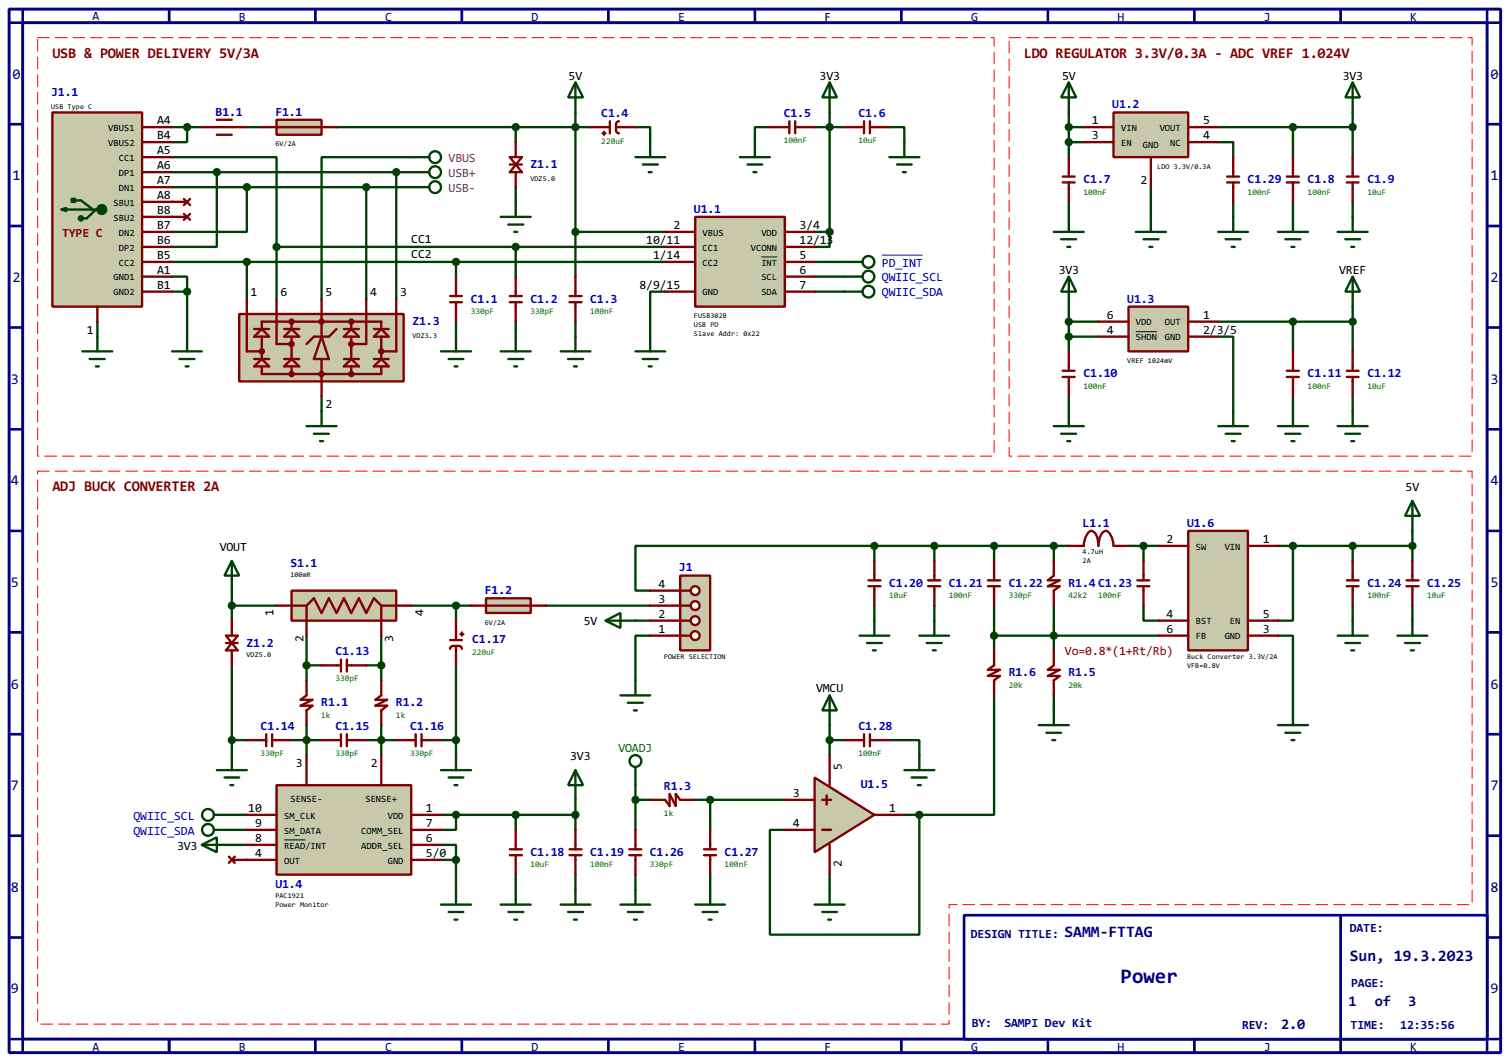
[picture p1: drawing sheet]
<svg xmlns="http://www.w3.org/2000/svg" width="256mm" height="180mm" viewBox="0 0 256 180" stroke-linecap="round" stroke-linejoin="round" font-family="sans-serif">
<path d="M1.6 1.6h253.5v177.3h-253.5zM3.9 3.9h248.9v172.7h-248.9z" fill="none" stroke="#000080" stroke-width=".5"/>
<path d="M3.9 1.6v2.3h-2.3M28.8 1.6v2.3" fill="none" stroke="#000080" stroke-width=".45"/>
<path d="M163.9 155.5h88.9v21.1h-88.9z" fill="#fff" stroke="#000080" stroke-width=".45"/>
<g fill="none" stroke="#000080" stroke-width=".45">
<path d="M53.6 1.6v2.3M78.5 1.6v2.3M103.4 1.6v2.3M128.3 1.6v2.3M153.2 1.6v2.3M178.1 1.6v2.3M203 1.6v2.3M227.9 1.6v2.3M252.8 1.6v2.3h2.3M1.6 21.1h2.3M1.6 38.4h2.3M252.8 21.1h2.3"/>
<path d="M252.8 38.4h2.3M1.6 55.7h2.3M252.8 55.7h2.3M1.6 73h2.3M252.8 73h2.3M1.6 90.2h2.3M252.8 90.2h2.3M1.6 107.5h2.3M252.8 107.5h2.3M1.6 124.8h2.3M252.8 124.8h2.3M1.6 142h2.3"/>
<path d="M1.6 159.3h2.3M227.9 155.5v23.4M252.8 142h2.3M252.8 159.3h2.3M1.6 176.6h2.3v2.3M28.8 176.6v2.3M53.6 176.6v2.3M78.5 176.6v2.3M103.4 176.6v2.3M128.3 176.6v2.3M153.2 176.6v2.3M178.1 176.6v2.3"/>
<path d="M203 176.6v2.3M255.1 176.6h-2.3v2.3"/>
</g>
<path d="M77.5 54.7v2.5" fill="none" stroke="#004000" stroke-width=".4"/>
<g fill="#004000">
<circle cx="29.3" cy="34.3" r=".2"/>
<circle cx="29.3" cy="36.9" r=".2"/>
</g>
<g fill="none" stroke="#004000" stroke-width=".4">
<path d="M97.8 19.1v27.9M141 19.1v20.3M181.7 19.1v7.6M229.9 19.1v7.6M29.3 26.7h17.7v15.3M29.3 21.6h5M29.3 31.8h40.6M29.3 29.3h40.6M31.8 21.6v2.6h-2.5M36.9 29.3v12.7h-7.6M42 31.8v7.6h-12.7M42 21.6h2.5"/>
<path d="M57.2 21.6h43.2M62.3 31.8v19.1M67.4 29.3v21.6M69.9 26.7h-15.2v24.2M87.7 21.6v2.6M87.7 31.8v2.5M97.8 39.4h15.3M108 21.6h2.5v2.6M130.9 21.6h-2.6v2.6M138.5 39.4h2.5M138.5 21.6h5.1M141 39.4v2.6h-2.5"/>
<path d="M151.2 21.6h2.5v2.6M181.7 21.6h2.5M181.7 34.3v2.6M181.7 24.2h2.5M195.6 31.8v5.1M207.1 21.6h22.8M219.8 21.6v5.1M219.8 34.3v2.6M229.9 34.3v2.6M16.6 54.7v2.5M29.3 47h2.5v2.6M29.3 49.6h2.5"/>
<path d="M29.3 44.5h83.8M31.8 49.6v7.6M42 44.5v6.4M47 42h66.1M47 42v8.9M77.5 44.5v2.5M87.7 42v5M87.7 54.7v2.5M97.8 54.7v2.5M113.1 49.6h-2.6v7.6M138.5 49.6h5.1M138.5 44.5h5.1"/>
<path d="M138.5 47h5.1M181.7 52.1v7.6M181.7 57.2h5M181.7 54.7h5M207.1 57.2h2.5v12.7M54.7 67.4v2.5M181.7 67.4v2.5M148.6 92.8h-40.6v7.6h2.5M148.6 92.8h33.1M148.6 92.8v2.5M158.8 92.8v2.5M169 92.8v2.5"/>
<path d="M179.1 92.8v2.5M191.8 92.8h5.1M194.4 92.8v2.5M217.2 92.8h22.9M219.8 92.8v12.7h-2.6M229.9 92.8v2.5M240.1 90.2v5.1M39.4 113.1v15.2M92.8 102.9h17.7M108 105.5h2.5M110.5 108h-2.5v7.6M148.6 102.9v2.6"/>
<path d="M158.8 102.9v2.6M169 118.2v20.3h-12.7M169 108h27.9M169 102.9v7.6M179.1 102.9v7.6M179.1 118.2v2.5M194.4 102.9v2.6h2.5M217.2 108h2.6v12.7M229.9 102.9v2.6M240.1 102.9v2.6M39.4 125.8h2.6M49.6 125.8h5.1"/>
<path d="M52.1 123.2v5.1M62.3 125.8h5.1M64.8 123.2v5.1M75 138.5h12.7v2.5M108 133.4v7.6M108 135.9h2.5M118.2 135.9h15.2M120.7 135.9v5.1M141 123.2v5.1M141 125.8h2.6M151.2 125.8h5.1v2.5M153.7 138.5h2.6"/>
<path d="M156.3 138.5v20.3h-25.4v-17.8h2.5M77.5 146.1v5.1M87.7 148.6v2.6M97.8 148.6v2.6M108 148.6v2.6M120.7 148.6v2.6M141 148.6v2.6"/>
</g>
<circle cx="42" cy="146.1" r=".2" fill="#004000"/>
<g fill="none" stroke="#004000" stroke-width=".4">
<path d="M141 14l1.3 2.6h-2.5zM141 14v5.1M69.9 31.8h3.1M69.9 29.3h3.1M207.1 24.2h2.5v2.5M209.6 34.3v2.6M75 59.7h5.1M77.5 57.2v2.5M207.1 54.7h22.8M219.8 54.7v5M229.9 52.1v7.6M76.3 61h2.5"/>
<path d="M77.3 62.3h.5M219.8 67.4v2.5M229.9 67.4v2.5M39.4 95.3l1.3 2.5h-2.5zM39.4 95.3v10.2M39.4 102.9h7.6M52.1 113.1h2.6M52.1 108v7.6M62.3 113.1h2.5M64.8 108v7.6M69.9 102.9h10.2M77.5 102.9v2.6"/>
<path d="M77.5 113.1v15.2M39.4 138.5h2.6M75 125.8h2.5M77.5 138.5v2.5h-2.5M87.7 138.5h10.1M97.8 135.9v5.1M39.4 141h2.6M39.4 143.6h2.6M75 143.6h2.5v2.5h-2.5"/>
<circle cx="73.9" cy="31.8" r="1"/>
<circle cx="73.9" cy="29.3" r="1"/>
</g>
<path d="M29.3 34.3h2.5M29.3 36.9h2.5M31.3 33.8l1 1.1M31.3 36.4l1 1M32.3 33.8l-1 1.1M32.3 36.4l-1 1M76.5 50.3h2M76.5 51.4h2M77.5 47v3.3M77.5 51.4v3.3" fill="none" stroke="#800000" stroke-width=".4"/>
<path d="M6.4 6.4h162.6v71.1h-162.6z" fill="none" stroke="#fff" stroke-width=".17"/>
<path d="M6.4 6.4h162.6v71.1h-162.6z" fill="none" stroke="#f00" stroke-width=".17" stroke-dasharray="2 1"/>
<path d="M8.9 19.1h15.3v33h-15.3z" fill="#c8c8aa" stroke="#800000" stroke-width=".4"/>
<g fill="none" stroke="#004000" stroke-width=".4">
<path d="M10.5 35.6l.7-.2v.5zM11.2 35.6h6.1M12.2 33.8h.6v.5h-.6zM12.5 33.8v.5M12.8 34.1h1l2 1.5M16.3 35.6l-1.5 1.5h-1M14 59.7h5.1M16.6 57.2v2.5M29.3 59.7h5M31.8 57.2v2.5M15.3 61h2.5M16.3 62.3h.5"/>
<path d="M30.5 61h2.6M31.6 62.3h.5"/>
<circle cx="13.7" cy="37.1" r=".35"/>
<circle cx="17.3" cy="35.6" r=".75"/>
<circle cx="17.3" cy="35.6" r=".5"/>
<circle cx="17.3" cy="35.6" r=".25"/>
</g>
<g fill="none" stroke="#800000" stroke-width=".4">
<path d="M24.2 21.6h5.1M24.2 26.7h5.1M24.2 29.3h5.1M24.2 31.8h5.1M24.2 34.3h5.1M24.2 24.2h5.1M24.2 39.4h5.1M24.2 36.9h5.1M16.6 52.1v2.6M24.2 47h5.1M24.2 49.6h5.1M24.2 44.5h5.1"/>
<path d="M24.2 42h5.1"/>
</g>
<circle cx="31.8" cy="49.6" r=".5" fill="#004000" stroke="#004000" stroke-width=".4"/>
<path d="M118.2 36.9h15.2v15.2h-15.2z" fill="#c8c8aa" stroke="#800000" stroke-width=".4"/>
<g fill="none" stroke="#800000" stroke-width=".4">
<path d="M34.3 21.6h7.7M36.9 20.4h2.5M36.9 22.9h2.5M113.1 39.4h5.1M130.9 21.6h3.3M133.4 39.4h5.1M134.2 20.6v2.1M135.2 21.6h3.3M135.2 20.6v2.1M86.7 50.3h2M86.7 51.4h2M87.7 47v3.3"/>
<path d="M87.7 51.4v3.3M96.8 50.3h2.1M96.8 51.4h2.1M97.8 47v3.3M97.8 51.4v3.3M113.1 44.5h5.1M113.1 49.6h5.1M113.1 42h5.1M133.4 44.5h5.1M133.4 47h5.1M133.4 49.6h5.1M133.4 42h5.1"/>
<path d="M179.1 95.3v2.5l-1 .8h2l-2 1h2l-1 .8v2.5M193.3 99.6h2.1M193.3 98.6h2.1M194.4 95.3v3.3M194.4 99.6v3.3M179.1 110.5v2.6l-1 .7h2l-2 1.1h2l-1 .7v2.6"/>
</g>
<path d="M129.4 43.7h2.7" fill="none" stroke="#000" stroke-width=".17"/>
<g fill="none" stroke="#004000" stroke-width=".4">
<path d="M108 26.7h5.1M109.3 28h2.5M110.3 29.3h.5M110.5 24.2v2.5M85.1 59.7h5.1M87.7 57.2v2.5M95.3 59.7h5.1M97.8 57.2v2.5M108 59.7h5.1M110.5 57.2v2.5M143.6 44.5h3M143.6 47h3"/>
<path d="M143.6 49.6h3M86.4 61h2.6M87.4 62.3h.5M96.6 61h2.5M97.6 62.3h.5M109.3 61h2.5M110.3 62.3h.5"/>
<circle cx="147.6" cy="49.6" r="1"/>
<circle cx="147.6" cy="44.5" r="1"/>
<circle cx="147.6" cy="47" r="1"/>
</g>
<g fill="#004000" stroke="#004000" stroke-width=".4">
<circle cx="97.8" cy="39.4" r=".5"/>
<circle cx="141" cy="39.4" r=".5"/>
</g>
<path d="M149.9 43.4h6.9" fill="none" stroke="#0000c0" stroke-width=".17"/>
<path d="M202 90.2h10.1v20.3h-10.1z" fill="#c8c8aa" stroke="#800000" stroke-width=".4"/>
<g fill="none" stroke="#800000" stroke-width=".4">
<path d="M86.7 28h2M86.7 26.7h2l-2 2.6h2zM87.7 24.2v2.5M87.7 29.3v2.5M100.4 21.6h3.3M102.4 22.7h.5M102.7 22.4v.5M103.7 20.6v2.1M104.7 21.6h3.3M105.2 20.6l-.3 .1-.2 .4 .1 1.3 .4 .3M157.8 98.6h2M157.8 99.6h2"/>
<path d="M158.8 95.3v3.3M158.8 99.6v3.3M167.9 98.6h2.1M167.9 99.6h2.1M169 95.3v3.3M169 99.6v3.3M181.7 92.8h2.5a2.68 2.68 0 0 1 1.3-2.6 1.47 1.47 0 0 1 1 1.3l.2 1.3a3.1 3.1 0 0 1 .9-2.5 .87 .87 0 0 1 1.2 .7l.4 1.1 .1 .7h2.5M196.9 92.8h5.1M212.1 92.8h5.1M228.9 98.6h2M228.9 99.6h2M229.9 95.3v3.3"/>
<path d="M229.9 99.6v3.3M76.5 110.3l.2-.5h.3h1.3l.2 .5M76.5 108.8h2M77.5 105.5v3.3M77.5 109.8v3.3M78.3 107.8h.5M78.5 107.5v.5M196.9 108h5.1M196.9 105.5h5.1M212.1 108h5.1M212.1 105.5h5.1"/>
</g>
<g fill="#004000" stroke="#004000" stroke-width=".4">
<circle cx="194.3" cy="92.8" r=".5"/>
<circle cx="179.1" cy="92.8" r=".5"/>
<circle cx="179.1" cy="108" r=".5"/>
<circle cx="168.9" cy="92.8" r=".5"/>
<circle cx="158.8" cy="92.8" r=".5"/>
<circle cx="229.9" cy="92.8" r=".5"/>
<circle cx="31.8" cy="21.6" r=".5"/>
<circle cx="41.9" cy="31.8" r=".5"/>
<circle cx="36.8" cy="29.3" r=".5"/>
</g>
<g fill="none" stroke="#004000" stroke-width=".4">
<path d="M97.8 14l1.3 2.6h-2.5zM97.8 14v5.1M229.9 14l1.3 2.6h-2.5zM229.9 14v5.1M85.1 36.9h5.1M86.4 38.2h2.6M87.4 39.4h.5M87.7 34.3v2.6M240.1 85.1l1.3 2.6h-2.6zM240.1 85.1v5.1M156.3 108h5M157.5 109.3h2.6"/>
<path d="M158.6 110.5h.5M158.8 105.5v2.5M227.4 108h5.1M228.7 109.3h2.5M229.7 110.5h.5M229.9 105.5v2.5M217.2 123.2h5.1M218.5 124.5h2.5M219.5 125.8h.5M219.8 120.7v2.5"/>
</g>
<path d="M40.7 53.4h27.9v11.4h-27.9z" fill="#c8c8aa" stroke="#800000" stroke-width=".4"/>
<g fill="none" stroke="#800000" stroke-width=".4">
<path d="M143.6 21.6h3.3M146.9 20.6v2.1M147.9 20.6v2.1M147.9 21.6h3.3M180.6 30h2.1M180.6 31h2.1M181.7 26.7v3.3M181.7 31v3.3M218.7 30h2.1M218.7 31h2.1M219.8 26.7v3.3M219.8 31v3.3"/>
<path d="M228.9 30h2M228.9 31h2M229.9 26.7v3.3M229.9 31v3.3M42 50.9v8.8h2.5M43.2 55.9h2.6M43.2 57.2l1.3-1.3 1.3 1.3zM44.5 55.9v-1.2h20.3v1.2M44.5 57.2v3.8M47 50.9v7.6h2.6M48.3 55.9h2.6M49.6 55.9l1.3 1.3h-2.6z"/>
<path d="M49.6 54.7v1.2M49.6 57.2v3.8M54.7 57.2l1.2 3.8h-2.5zM54.7 50.9v6.3M57.2 55.9l-1.3 1.3h-2.5l-1.3 1.3M58.5 55.9h2.5M59.7 55.9l1.3 1.3h-2.5zM59.7 54.7v1.2M59.7 57.2v3.8M62.3 50.9v7.6h-2.6M63.6 55.9h2.5M64.8 55.9l1.3 1.3h-2.5z"/>
<path d="M64.8 57.2v3.8M67.4 50.9v8.8h-2.6M43.2 61h2.6M43.2 62.3l1.3-1.3 1.3 1.3zM44.5 62.3v1.3h20.3v-1.3M48.3 61h2.6M48.3 62.3l1.3-1.3 1.3 1.3zM49.6 62.3v1.3M54.7 61v6.4M58.5 61h2.5M58.5 62.3l1.2-1.3 1.3 1.3zM59.7 62.3v1.3"/>
<path d="M63.6 61h2.5M64.8 61l1.3 1.3h-2.5zM239.1 98.6h2M239.1 99.6h2M240.1 95.3v3.3M240.1 99.6v3.3"/>
</g>
<g fill="#800000" stroke="#800000" stroke-width=".4">
<circle cx="54.6" cy="54.7" r=".35"/>
<circle cx="59.7" cy="54.7" r=".35"/>
<circle cx="49.5" cy="54.7" r=".35"/>
<circle cx="49.5" cy="63.6" r=".35"/>
<circle cx="59.7" cy="63.6" r=".35"/>
<circle cx="54.6" cy="63.6" r=".35"/>
<circle cx="49.5" cy="58.5" r=".35"/>
<circle cx="44.5" cy="59.7" r=".35"/>
<circle cx="59.7" cy="58.5" r=".35"/>
<circle cx="64.8" cy="59.7" r=".35"/>
</g>
<g fill="#004000" stroke="#004000" stroke-width=".4">
<circle cx="87.6" cy="21.6" r=".5"/>
<circle cx="87.6" cy="42" r=".5"/>
<circle cx="77.5" cy="44.5" r=".5"/>
<circle cx="240" cy="92.8" r=".5"/>
<circle cx="97.8" cy="21.6" r=".5"/>
<circle cx="229.9" cy="21.6" r=".5"/>
</g>
<g fill="none" stroke="#004000" stroke-width=".4">
<path d="M125.8 26.7h5.1M127.1 28h2.5M128.1 29.3h.5M128.3 24.2v2.5M179.1 39.4h5.1M181.7 36.9v2.5M193.1 39.4h5.1M195.6 36.9v2.5M217.2 39.4h5.1M219.8 36.9v2.5M227.4 39.4h5.1M229.9 36.9v2.5"/>
<path d="M180.4 40.7h2.5M181.4 42h.5M194.4 40.7h2.5M195.4 42h.5M218.5 40.7h2.5M219.5 42h.5M228.7 40.7h2.5M229.7 42h.5M52.1 72.4h5.1M53.4 73.7h2.5M54.4 75h.5M54.7 69.9v2.5"/>
<path d="M237.5 108h5.1M238.8 109.3h2.6M239.8 110.5h.5M240.1 105.5v2.5"/>
</g>
<path d="M47 20.4h7.7v2.5h-7.7z" fill-rule="evenodd" fill="#c8c8aa" stroke="#800000" stroke-width=".4"/>
<path d="M44.5 21.6h12.7" fill="none" stroke="#800000" stroke-width=".4"/>
<path d="M191.8 52.1h10.2v7.6h-10.2z" fill="#c8c8aa" stroke="#800000" stroke-width=".4"/>
<g fill="none" stroke="#800000" stroke-width=".4">
<path d="M181.7 59.7v3.3M186.7 54.7h5.1M186.7 57.2h5.1M202 54.7h5.1M202 57.2h5.1M219.8 59.7v3.3M229.9 59.7v3.3M180.6 63h2.1M180.6 64.1h2.1M181.7 64.1v3.3M218.7 63h2.1M218.7 64.1h2.1"/>
<path d="M219.8 64.1v3.3M228.9 63h2M228.9 64.1h2M229.9 64.1v3.3M52.1 115.6v2.6l-1 .7h2l-2 1h2l-1 .8v2.5M64.8 115.6v2.6l-1 .7h2l-2 1h2l-1 .8v2.5"/>
</g>
<path d="M193.1 56.4h3.6" fill="none" stroke="#000" stroke-width=".17"/>
<path d="M181.7 47l1.2 2.6h-2.5zM181.7 47v5.1M229.9 47l1.3 2.6h-2.5zM229.9 47v5.1M179.1 72.4h5.1M180.4 73.7h2.5M181.4 75h.5M181.7 69.9v2.5M207.1 72.4h5M208.3 73.7h2.6M209.4 75h.5M209.6 69.9v2.5" fill="none" stroke="#004000" stroke-width=".4"/>
<g fill="#004000" stroke="#004000" stroke-width=".4">
<circle cx="181.6" cy="57.2" r=".5"/>
<circle cx="181.6" cy="54.7" r=".5"/>
</g>
<path d="M49.6 100.4h17.8v5.1h-17.8z" fill="#c8c8aa" stroke="#800000" stroke-width=".4"/>
<path d="M47 102.9h5.1M52.1 102.9l1.3-1.2 1.3 2.5 1.2-2.5 1.3 2.5 1.3-2.5 1.2 2.5 1.3-2.5 1.3 2.5 1.3-2.5 1.2 1.2M52.1 102.9v5.1M64.8 102.9h5.1M64.8 102.9v5.1" fill="none" stroke="#800000" stroke-width=".4"/>
<path d="M176.6 123.2h5.1M177.9 124.5h2.5M178.9 125.8h.5M179.1 120.7v2.5" fill="none" stroke="#004000" stroke-width=".4"/>
<path d="M189.3 19.1h12.7v7.6h-12.7z" fill-rule="evenodd" fill="#c8c8aa" stroke="#800000" stroke-width=".4"/>
<g fill="none" stroke="#800000" stroke-width=".4">
<path d="M184.2 21.6h5.1M184.2 24.2h5.1M195.6 26.7v5.1M202 21.6h5.1M202 24.2h5.1M147.6 98.6h2.1M147.6 99.6h2.1M148.6 95.3v3.3M148.6 99.6v3.3M38.4 109.3h2M38.4 108h2l-2 2.5h2zM39.4 105.5v2.5"/>
<path d="M39.4 110.5v2.6M54.7 113.1h3.3M58 112.1v2M59 112.1v2M59 113.1h3.3M42 125.8h3.3M45.3 124.8v2M46.3 125.8h3.3M46.3 124.8v2M54.7 125.8h3.3M58 124.8v2M59 124.8v2"/>
<path d="M59 125.8h3.3M67.4 125.8h3.3M70.7 124.8v2M71.7 125.8h3.3M71.7 124.8v2M38.9 145.6l1 1M39.4 146.1h2.6M39.9 145.6l-1 1M86.7 145.3h2M86.7 144.3h2M87.7 141v3.3M87.7 145.3v3.3"/>
<path d="M96.8 145.3h2.1M96.8 144.3h2.1M97.8 141v3.3M97.8 145.3v3.3"/>
</g>
<g fill="#004000" stroke="#004000" stroke-width=".4">
<circle cx="219.7" cy="21.6" r=".5"/>
<circle cx="181.6" cy="24.2" r=".5"/>
<circle cx="181.6" cy="21.6" r=".5"/>
<circle cx="141" cy="21.6" r=".5"/>
<circle cx="64.8" cy="125.8" r=".5"/>
<circle cx="52.1" cy="125.8" r=".5"/>
<circle cx="77.5" cy="146.1" r=".5"/>
<circle cx="77.5" cy="138.5" r=".5"/>
<circle cx="87.6" cy="138.5" r=".5"/>
</g>
<g fill="none" stroke="#004000" stroke-width=".4">
<path d="M181.7 14l1.2 2.6h-2.5zM181.7 14v5.1M151.2 26.7h5.1M152.5 28h2.5M153.5 29.3h.5M153.7 24.2v2.5M102.9 105.5l2.6-1.3v2.5zM102.9 105.5h5.1M105.5 118.2h5M106.7 119.4h2.6M108 115.6v2.6M146.1 108h5.1"/>
<path d="M147.4 109.3h2.5M148.4 110.5h.5M148.6 105.5v2.5M36.4 138.5h3M36.9 130.9h5.1M38.2 132.1h2.5M39.2 133.4h.5M39.4 128.3v2.6M75 130.9h5.1M76.3 132.1h2.5M77.3 133.4h.5M77.5 128.3v2.6"/>
<path d="M97.8 130.9l1.3 2.5h-2.5zM97.8 130.9v5M107.8 120.7h.5M36.4 141h3M75 153.7h5.1M76.3 155h2.5M77.3 156.3h.5M77.5 151.2v2.5M85.1 153.7h5.1M86.4 155h2.6M87.4 156.3h.5M87.7 151.2v2.5"/>
<path d="M95.3 153.7h5.1M96.6 155h2.5M97.6 156.3h.5M97.8 151.2v2.5"/>
<circle cx="35.3" cy="138.5" r="1"/>
<circle cx="35.3" cy="141" r="1"/>
</g>
<path d="M171.5 6.4h78.7v71.1h-78.7zM6.4 80.1h243.8v73.6h-88.9v20.3h-154.9z" fill="none" stroke="#fff" stroke-width=".17"/>
<path d="M171.5 6.4h78.7v71.1h-78.7zM6.4 80.1h243.8v73.6h-88.9v20.3h-154.9z" fill="none" stroke="#f00" stroke-width=".17" stroke-dasharray="2 1"/>
<path d="M138.5 132.1l10.1 6.4-10.1 6.3z" fill="#c8c8aa" stroke="#800000" stroke-width=".4"/>
<g fill="none" stroke="#800000" stroke-width=".4">
<path d="M169 110.5v2.6l-1.1 .7h2.1l-2.1 1.1h2.1l-1 .7v2.6M110.5 135.9h2.6l.7 1.1v-2.1l1.1 2.1v-2.1l.7 1h2.6M133.4 135.9h5.1M139.8 135.9h1.5M140.5 135.2v1.5M141 128.3v5.1M143.6 125.8h3.3M146.9 124.8v2M147.9 124.8v2M147.9 125.8h3.3M148.6 138.5h5.1M107 144.3h2"/>
<path d="M107 145.3h2M108 141v3.3M108 145.3v3.3M119.7 144.3h2M119.7 145.3h2M120.7 141v3.3M120.7 145.3v3.3M133.4 141h5.1M139.8 141h1.5M141 143.6v5"/>
</g>
<g fill="#004000" stroke="#004000" stroke-width=".4">
<circle cx="168.9" cy="108" r=".5"/>
<circle cx="156.2" cy="138.5" r=".5"/>
<circle cx="47" cy="42" r=".5"/>
<circle cx="41.9" cy="44.5" r=".5"/>
<circle cx="67.3" cy="29.3" r=".5"/>
<circle cx="62.2" cy="31.8" r=".5"/>
<circle cx="120.7" cy="135.9" r=".5"/>
<circle cx="108" cy="135.9" r=".5"/>
</g>
<g fill="none" stroke="#004000" stroke-width=".4">
<path d="M69.9 26.7h3.1M141 118.2l1.3 2.5h-2.5zM141 118.2v5M108 130.4v3M153.7 130.9h5.1M155 132.1h2.5M156 133.4h.5M156.3 128.3v2.6M105.5 153.7h5M106.7 155h2.6M107.8 156.3h.5M108 151.2v2.5"/>
<path d="M118.2 153.7h5M119.4 155h2.6M120.5 156.3h.5M120.7 151.2v2.5M138.5 153.7h5.1M139.8 155h2.5M140.8 156.3h.5M141 151.2v2.5"/>
<circle cx="73.9" cy="26.7" r="1"/>
<circle cx="108" cy="129.3" r="1"/>
</g>
<path d="M115.6 97.8h5.1v12.7h-5.1z" fill="#c8c8aa" stroke="#800000" stroke-width=".4"/>
<path d="M115.6 108h1.8" fill="none" stroke="#800000" stroke-width=".4"/>
<circle cx="118.1" cy="108" r=".75" fill="#feffff" stroke="#800000" stroke-width=".4"/>
<path d="M115.6 105.5h1.8" fill="none" stroke="#800000" stroke-width=".4"/>
<circle cx="118.1" cy="105.5" r=".75" fill="#feffff" stroke="#800000" stroke-width=".4"/>
<path d="M115.6 102.9h1.8" fill="none" stroke="#800000" stroke-width=".4"/>
<circle cx="118.1" cy="102.9" r=".75" fill="#feffff" stroke="#800000" stroke-width=".4"/>
<path d="M115.6 100.4h1.8" fill="none" stroke="#800000" stroke-width=".4"/>
<circle cx="118.1" cy="100.4" r=".75" fill="#feffff" stroke="#800000" stroke-width=".4"/>
<path d="M110.5 108h5.1M110.5 105.5h5.1M110.5 102.9h5.1M110.5 100.4h5.1" fill="none" stroke="#800000" stroke-width=".4"/>
<g fill="#004000" stroke="#004000" stroke-width=".4">
<circle cx="148.6" cy="92.8" r=".5"/>
<circle cx="219.7" cy="92.8" r=".5"/>
<circle cx="39.4" cy="125.8" r=".5"/>
<circle cx="141" cy="125.8" r=".5"/>
</g>
<path d="M82.6 101.7h7.6v2.5h-7.6z" fill-rule="evenodd" fill="#c8c8aa" stroke="#800000" stroke-width=".4"/>
<path d="M80.1 102.9h12.7" fill="none" stroke="#800000" stroke-width=".4"/>
<path d="M47 133.4h22.9v15.2h-22.9z" fill="#c8c8aa" stroke="#800000" stroke-width=".4"/>
<g fill="none" stroke="#800000" stroke-width=".4">
<path d="M208.6 30h2M208.6 31h2M209.6 26.7v3.3M209.6 31v3.3M42 138.5h5M52.1 128.3v5.1M64.8 128.3v5.1M69.9 138.5h5.1M42 146.1h5M42 143.6h5M42 141h5M69.9 146.1h5.1"/>
<path d="M69.9 143.6h5.1M69.9 141h5.1"/>
</g>
<path d="M48.3 142.7h3.6" fill="none" stroke="#000" stroke-width=".17"/>
<g fill="none" stroke="#004000" stroke-width=".4">
<path d="M207.1 39.4h5M209.6 36.9v2.5M208.3 40.7h2.6M209.4 42h.5M217.2 72.4h5.1M218.5 73.7h2.5M219.5 75h.5M219.8 69.9v2.5M227.4 72.4h5.1M228.7 73.7h2.5M229.7 75h.5M229.9 69.9v2.5"/>
<path d="M34.3 143.6l2.6-1.3v2.5zM34.3 143.6h5.1"/>
</g>
<g fill="#004000" stroke="#004000" stroke-width=".4">
<circle cx="77.5" cy="102.9" r=".5"/>
<circle cx="64.8" cy="113.1" r=".5"/>
<circle cx="52.1" cy="113.1" r=".5"/>
<circle cx="39.4" cy="102.9" r=".5"/>
<circle cx="77.5" cy="125.8" r=".5"/>
<circle cx="97.8" cy="138.5" r=".5"/>
<circle cx="219.7" cy="54.7" r=".5"/>
<circle cx="229.9" cy="54.7" r=".5"/>
</g>
<text font-size="4.2" fill="#000080" x="190.5" y="167">Power</text>
<g font-size="3.2" fill="#000080">
<text x="180.9" y="159.3">SAMM-FTTAG</text>
<text x="229.4" y="163.2">Sun, 19.3.2023</text>
</g>
<g font-size="3" fill="#800000">
<text x="8.9" y="9.8">USB &amp; POWER DELIVERY 5V/3A</text>
<text x="174" y="9.8">LDO REGULATOR 3.3V/0.3A - ADC VREF 1.024V</text>
<text x="8.9" y="83.5">ADJ BUCK CONVERTER 2A</text>
</g>
<g font-size="3" fill="#000080">
<text x="2.1" y="13.4">0</text>
<text x="253.4" y="13.4">0</text>
<text x="2.1" y="30.7">1</text>
<text x="253.4" y="30.7">1</text>
<text x="2.1" y="47.9">2</text>
<text x="253.4" y="47.9">2</text>
<text x="1.9" y="65.2">3</text>
<text x="253.4" y="65.2">3</text>
<text x="1.9" y="82.5">4</text>
<text x="253.4" y="82.5">4</text>
<text x="1.9" y="99.8">5</text>
<text x="253.4" y="99.8">5</text>
<text x="1.9" y="117">6</text>
<text x="253.4" y="117">6</text>
<text x="1.9" y="134.3">7</text>
<text x="253.4" y="134.3">7</text>
<text x="1.9" y="151.6">8</text>
<text x="253.4" y="151.6">8</text>
<text x="1.9" y="168.8">9</text>
<text x="229.2" y="170.9">1</text>
<text x="233.7" y="170.9">of</text>
<text x="239.4" y="170.9">3</text>
<text x="253.4" y="168.8">9</text>
<text x="217.8" y="174.9">2.0</text>
</g>
<g font-size="2.5" fill="#000080">
<text x="15.7" y="3.4">A</text>
<text x="40.6" y="3.6">B</text>
<text x="65.5" y="3.6">C</text>
<text x="90.4" y="3.6">D</text>
<text x="115.3" y="3.6">E</text>
<text x="140.2" y="3.6">F</text>
<text x="165.1" y="3.6">G</text>
<text x="190" y="3.6">H</text>
<text x="214.8" y="3.6">J</text>
<text x="239.7" y="3.6">K</text>
<text x="165" y="159.4">DESIGN TITLE:</text>
<text x="229.4" y="158.3">DATE:</text>
<text x="229.7" y="167.7">PAGE:</text>
<text x="15.7" y="178.7">A</text>
<text x="40.6" y="178.7">B</text>
<text x="65.5" y="178.7">C</text>
<text x="90.4" y="178.7">D</text>
<text x="115.3" y="178.7">E</text>
<text x="140.2" y="178.7">F</text>
<text x="165.1" y="178.7">G</text>
<text x="165.2" y="174.6">BY:</text>
<text x="170.7" y="174.6">SAMPI Dev Kit</text>
<text x="190" y="178.7">H</text>
<text x="211.1" y="174.8">REV:</text>
<text x="214.8" y="178.7">J</text>
<text x="229.6" y="174.8">TIME:</text>
<text x="238" y="174.8">12:35:56</text>
<text x="239.7" y="178.7">K</text>
</g>
<g font-size="2.5" fill="#0000c0">
<text x="8.7" y="16.4">J1.1</text>
<text x="36.7" y="19.7">B1.1</text>
<text x="46.8" y="19.7">F1.1</text>
<text x="102.2" y="19.9">C1.4</text>
<text x="133.2" y="19.9">C1.5</text>
<text x="145.9" y="19.9">C1.6</text>
<text x="189.1" y="18.4">U1.2</text>
<text x="90.2" y="28.6">Z1.1</text>
<text x="184.1" y="31.1">C1.7</text>
<text x="212.1" y="31.1">C1.29</text>
<text x="222.3" y="31.1">C1.8</text>
<text x="232.4" y="31.1">C1.9</text>
<text x="118" y="36.2">U1.1</text>
<text x="149.9" y="45.3">PD_INT</text>
<text x="149.9" y="47.8">QWIIC_SCL</text>
<text x="80" y="51.4">C1.1</text>
<text x="90.2" y="51.4">C1.2</text>
<text x="100.3" y="51.4">C1.3</text>
<text x="149.9" y="50.4">QWIIC_SDA</text>
<text x="191.6" y="51.4">U1.3</text>
<text x="70.1" y="55.2">Z1.3</text>
<text x="184.1" y="64.1">C1.10</text>
<text x="222.3" y="64.1">C1.11</text>
<text x="232.4" y="64.1">C1.12</text>
<text x="184" y="89.5">L1.1</text>
<text x="201.8" y="89.5">U1.6</text>
<text x="49.4" y="96.4">S1.1</text>
<text x="82.4" y="101">F1.2</text>
<text x="115.4" y="97.1">J1</text>
<text x="151.1" y="99.7">C1.20</text>
<text x="161.3" y="99.7">C1.21</text>
<text x="171.5" y="99.7">C1.22</text>
<text x="181.6" y="99.7">R1.4 C1.23</text>
<text x="232.4" y="99.7">C1.24</text>
<text x="242.6" y="99.7">C1.25</text>
<text x="41.9" y="109.9">Z1.2</text>
<text x="57" y="111.4">C1.13</text>
<text x="80.3" y="109.3">C1.17</text>
<text x="171.5" y="114.9">R1.6</text>
<text x="181.6" y="114.9">R1.5</text>
<text x="44.3" y="124.1">C1.14</text>
<text x="54.6" y="120">R1.1</text>
<text x="57" y="124.1">C1.15</text>
<text x="67.3" y="120">R1.2</text>
<text x="69.7" y="124.1">C1.16</text>
<text x="145.9" y="124.1">C1.28</text>
<text x="112.9" y="134.2">R1.3</text>
<text x="146.3" y="134">U1.5</text>
<text x="22.7" y="139.3">QWIIC_SCL</text>
<text x="22.7" y="141.8">QWIIC_SDA</text>
<text x="90.2" y="145.4">C1.18</text>
<text x="100.3" y="145.4">C1.19</text>
<text x="110.5" y="145.4">C1.26</text>
<text x="123.2" y="145.4">C1.27</text>
<text x="46.8" y="150.9">U1.4</text>
</g>
<g font-size="2.5">
<text x="96.7" y="13.6">5V</text>
<text x="139.3" y="13.6">3V3</text>
<text x="180.5" y="13.6">5V</text>
<text x="228.2" y="13.6">3V3</text>
<text x="26.7" y="21.1">A4</text>
<text x="26.7" y="23.6">B4</text>
<text x="185.6" y="21.1">1</text>
<text x="185.6" y="23.6">3</text>
<text x="204.5" y="23.6">4</text>
<text x="204.5" y="21.1">5</text>
<text x="26.7" y="26.2">A5</text>
<text x="26.7" y="28.8">A6</text>
<text x="26.7" y="31.3">A7</text>
<text x="26.7" y="33.8">A8</text>
<text x="193.9" y="31.3">2</text>
<text x="26.7" y="41.5">B6</text>
<text x="26.7" y="38.9">B7</text>
<text x="26.7" y="36.3">B8</text>
<text x="69.9" y="41.3">CC1</text>
<text x="109.9" y="41.5">10/11</text>
<text x="114.5" y="38.9">2</text>
<text x="135.9" y="38.9">3/4</text>
<text x="135.9" y="41.5">12/13</text>
<text x="26.7" y="46.5">A1</text>
<text x="26.7" y="44">B5</text>
<text x="69.9" y="43.8">CC2</text>
<text x="111" y="44">1/14</text>
<text x="135.9" y="44">5</text>
<text x="135.9" y="46.5">6</text>
<text x="180" y="46.6">3V3</text>
<text x="227.6" y="46.6">VREF</text>
<text x="26.7" y="49">B1</text>
<text x="42.6" y="50.4">1</text>
<text x="47.7" y="50.4">6</text>
<text x="55.3" y="50.4">5</text>
<text x="62.9" y="50.4">4</text>
<text x="68" y="50.4">3</text>
<text x="108.7" y="49">8/9/15</text>
<text x="135.9" y="49">7</text>
<text x="14.8" y="56.7">1</text>
<text x="188.1" y="54.2">6</text>
<text x="188.1" y="56.7">4</text>
<text x="204.5" y="54.2">1</text>
<text x="204.5" y="56.7">2/3/5</text>
<text x="55.3" y="69.4">2</text>
<text x="238.9" y="83.4">5V</text>
<text x="37.4" y="93.6">VOUT</text>
<text x="198.3" y="92.3">2</text>
<text x="214.7" y="92.3">1</text>
<text x="111.9" y="99.9">4</text>
<text x="46.5" y="104.7" transform="rotate(-90 46.5 104.7)">1</text>
<text x="72" y="104.7" transform="rotate(-90 72 104.7)">4</text>
<text x="99.2" y="106.3">5V</text>
<text x="111.9" y="107.5">1</text>
<text x="111.9" y="105">2</text>
<text x="111.9" y="102.4">3</text>
<text x="198.3" y="105">4</text>
<text x="198.3" y="107.5">6</text>
<text x="214.7" y="107.5">3</text>
<text x="214.7" y="105">5</text>
<text x="51.6" y="109.2" transform="rotate(-90 51.6 109.2)">2</text>
<text x="66.9" y="109.2" transform="rotate(-90 66.9 109.2)">3</text>
<text x="138.7" y="117.7">VMCU</text>
<text x="50.3" y="130.4">3</text>
<text x="63" y="130.4">2</text>
<text x="96.9" y="129.1">3V3</text>
<text x="143.1" y="130.9" transform="rotate(-90 143.1 130.9)">5</text>
<text x="42.2" y="138">10</text>
<text x="72.4" y="138">1</text>
<text x="134.8" y="135.4">3</text>
<text x="151.2" y="138">1</text>
<text x="43.4" y="143.1">8</text>
<text x="43.4" y="140.5">9</text>
<text x="72.4" y="143.1">6</text>
<text x="72.4" y="140.5">7</text>
<text x="134.8" y="140.5">4</text>
<text x="30.1" y="144.4">3V3</text>
<text x="43.4" y="145.6">4</text>
<text x="72.4" y="145.6">5/0</text>
<text x="143.1" y="147.3" transform="rotate(-90 143.1 147.3)">2</text>
</g>
<g font-size="2.5" fill="#800080">
<text x="76.3" y="27.5">VBUS</text>
<text x="76.3" y="32.6">USB-</text>
<text x="76.3" y="30">USB+</text>
</g>
<g font-size="2.5" fill="#800000">
<text x="10.6" y="40.2">TYPE C</text>
<text x="181" y="111.3">Vo=0.8*(1+Rt/Rb)</text>
</g>
<text font-size="2.5" fill="#008000" x="105.1" y="127.9">VOADJ</text>
<g font-size="1.9">
<text x="18.4" y="22.2">VBUS1</text>
<text x="190.6" y="22.2">VIN</text>
<text x="197.1" y="22.2">VOUT</text>
<text x="18.4" y="24.8">VBUS2</text>
<text x="20.2" y="27.3">CC1</text>
<text x="20.2" y="29.9">DP1</text>
<text x="190.6" y="24.8">EN</text>
<text x="194.3" y="25.1">GND</text>
<text x="198.9" y="24.8">NC</text>
<text x="19.3" y="34.9">SBU1</text>
<text x="20.2" y="32.5">DN1</text>
<text x="19.3" y="37.5">SBU2</text>
<text x="20.2" y="40">DN2</text>
<text x="119.4" y="40">VBUS</text>
<text x="129.4" y="40">VDD</text>
<text x="19.3" y="47.6">GND1</text>
<text x="20.2" y="45.2">CC2</text>
<text x="20.2" y="42.6">DP2</text>
<text x="119.4" y="45.2">CC2</text>
<text x="119.4" y="42.6">CC1</text>
<text x="127.6" y="42.6">VCONN</text>
<text x="129.4" y="45.2">INT</text>
<text x="129.4" y="47.6">SCL</text>
<text x="19.3" y="50.2">GND2</text>
<text x="119.4" y="50.2">GND</text>
<text x="129.4" y="50.2">SDA</text>
<text x="193.1" y="55.3">VDD</text>
<text x="193.1" y="57.9">SHDN</text>
<text x="198" y="55.3">OUT</text>
<text x="198" y="57.9">GND</text>
<text x="203.3" y="93.4">SW</text>
<text x="208.2" y="93.4">VIN</text>
<text x="203.3" y="106.1">BST</text>
<text x="209.1" y="106.1">EN</text>
<text x="203.3" y="108.7">FB</text>
<text x="208.2" y="108.7">GND</text>
<text x="49.4" y="136.3">SENSE-</text>
<text x="62.1" y="136.3">SENSE+</text>
<text x="48.3" y="141.7">SM_DATA</text>
<text x="48.3" y="139.1">SM_CLK</text>
<text x="61.4" y="141.7">COMM_SEL</text>
<text x="65.9" y="139.1">VDD</text>
<text x="48.3" y="146.8">OUT</text>
<text x="48.3" y="144.2">READ/INT</text>
<text x="61.4" y="144.2">ADDR_SEL</text>
<text x="65.9" y="146.8">GND</text>
</g>
<g font-size="1.7" fill="#008000">
<text x="102.2" y="24.5">220uF</text>
<text x="133.2" y="24.3">100nF</text>
<text x="145.9" y="24.3">10uF</text>
<text x="184.1" y="33.1">100nF</text>
<text x="212.1" y="33.1">100nF</text>
<text x="222.3" y="33.1">100nF</text>
<text x="232.4" y="33.1">10uF</text>
<text x="80" y="53.3">330pF</text>
<text x="90.2" y="53.3">330pF</text>
<text x="100.3" y="53.3">100nF</text>
<text x="184.1" y="66.1">100nF</text>
<text x="222.3" y="66.1">100nF</text>
<text x="232.4" y="66.1">10uF</text>
<text x="151.1" y="101.6">10uF</text>
<text x="161.3" y="101.6">100nF</text>
<text x="171.5" y="101.6">330pF</text>
<text x="181.6" y="101.6">42k2</text>
<text x="186.7" y="101.6">100nF</text>
<text x="232.4" y="101.6">100nF</text>
<text x="242.6" y="101.6">10uF</text>
<text x="80.3" y="111.3">220uF</text>
<text x="57" y="115.8">330pF</text>
<text x="171.5" y="116.9">20k</text>
<text x="181.6" y="116.9">20k</text>
<text x="54.6" y="122">1k</text>
<text x="67.3" y="122">1k</text>
<text x="44.3" y="128.5">330pF</text>
<text x="57" y="128.5">330pF</text>
<text x="69.7" y="128.5">330pF</text>
<text x="145.9" y="128.5">100nF</text>
<text x="112.9" y="138.6">1k</text>
<text x="90.2" y="147.4">10uF</text>
<text x="100.3" y="147.4">100nF</text>
<text x="110.5" y="147.4">330pF</text>
<text x="123.2" y="147.4">100nF</text>
</g>
<g font-size="1.5">
<text x="8.7" y="18.6">USB Type C</text>
<text x="46.8" y="24.9">6V/2A</text>
<text x="196.7" y="28.6">LDO 3.3V/0.3A</text>
<text x="90.2" y="30.8">VDZ5.0</text>
<text x="70.1" y="57.5">VDZ3.3</text>
<text x="118" y="54">FUSB302B</text>
<text x="118" y="55.6">USB PD</text>
<text x="118" y="57.1">Slave Addr: 0x22</text>
<text x="191.6" y="61.7">VREF 1024mV</text>
<text x="184" y="94.2">4.7uH</text>
<text x="184" y="95.7">2A</text>
<text x="49.4" y="98.1">100mR</text>
<text x="82.4" y="106.2">6V/2A</text>
<text x="41.9" y="111.6">VDZ5.0</text>
<text x="112.9" y="112">POWER SELECTION</text>
<text x="201.8" y="112">Buck Converter 3.3V/2A</text>
<text x="201.8" y="113.5">VFB=0.8V</text>
<text x="46.8" y="152.6">PAC1921</text>
<text x="46.8" y="154.2">Power Monitor</text>
</g>
</svg>
